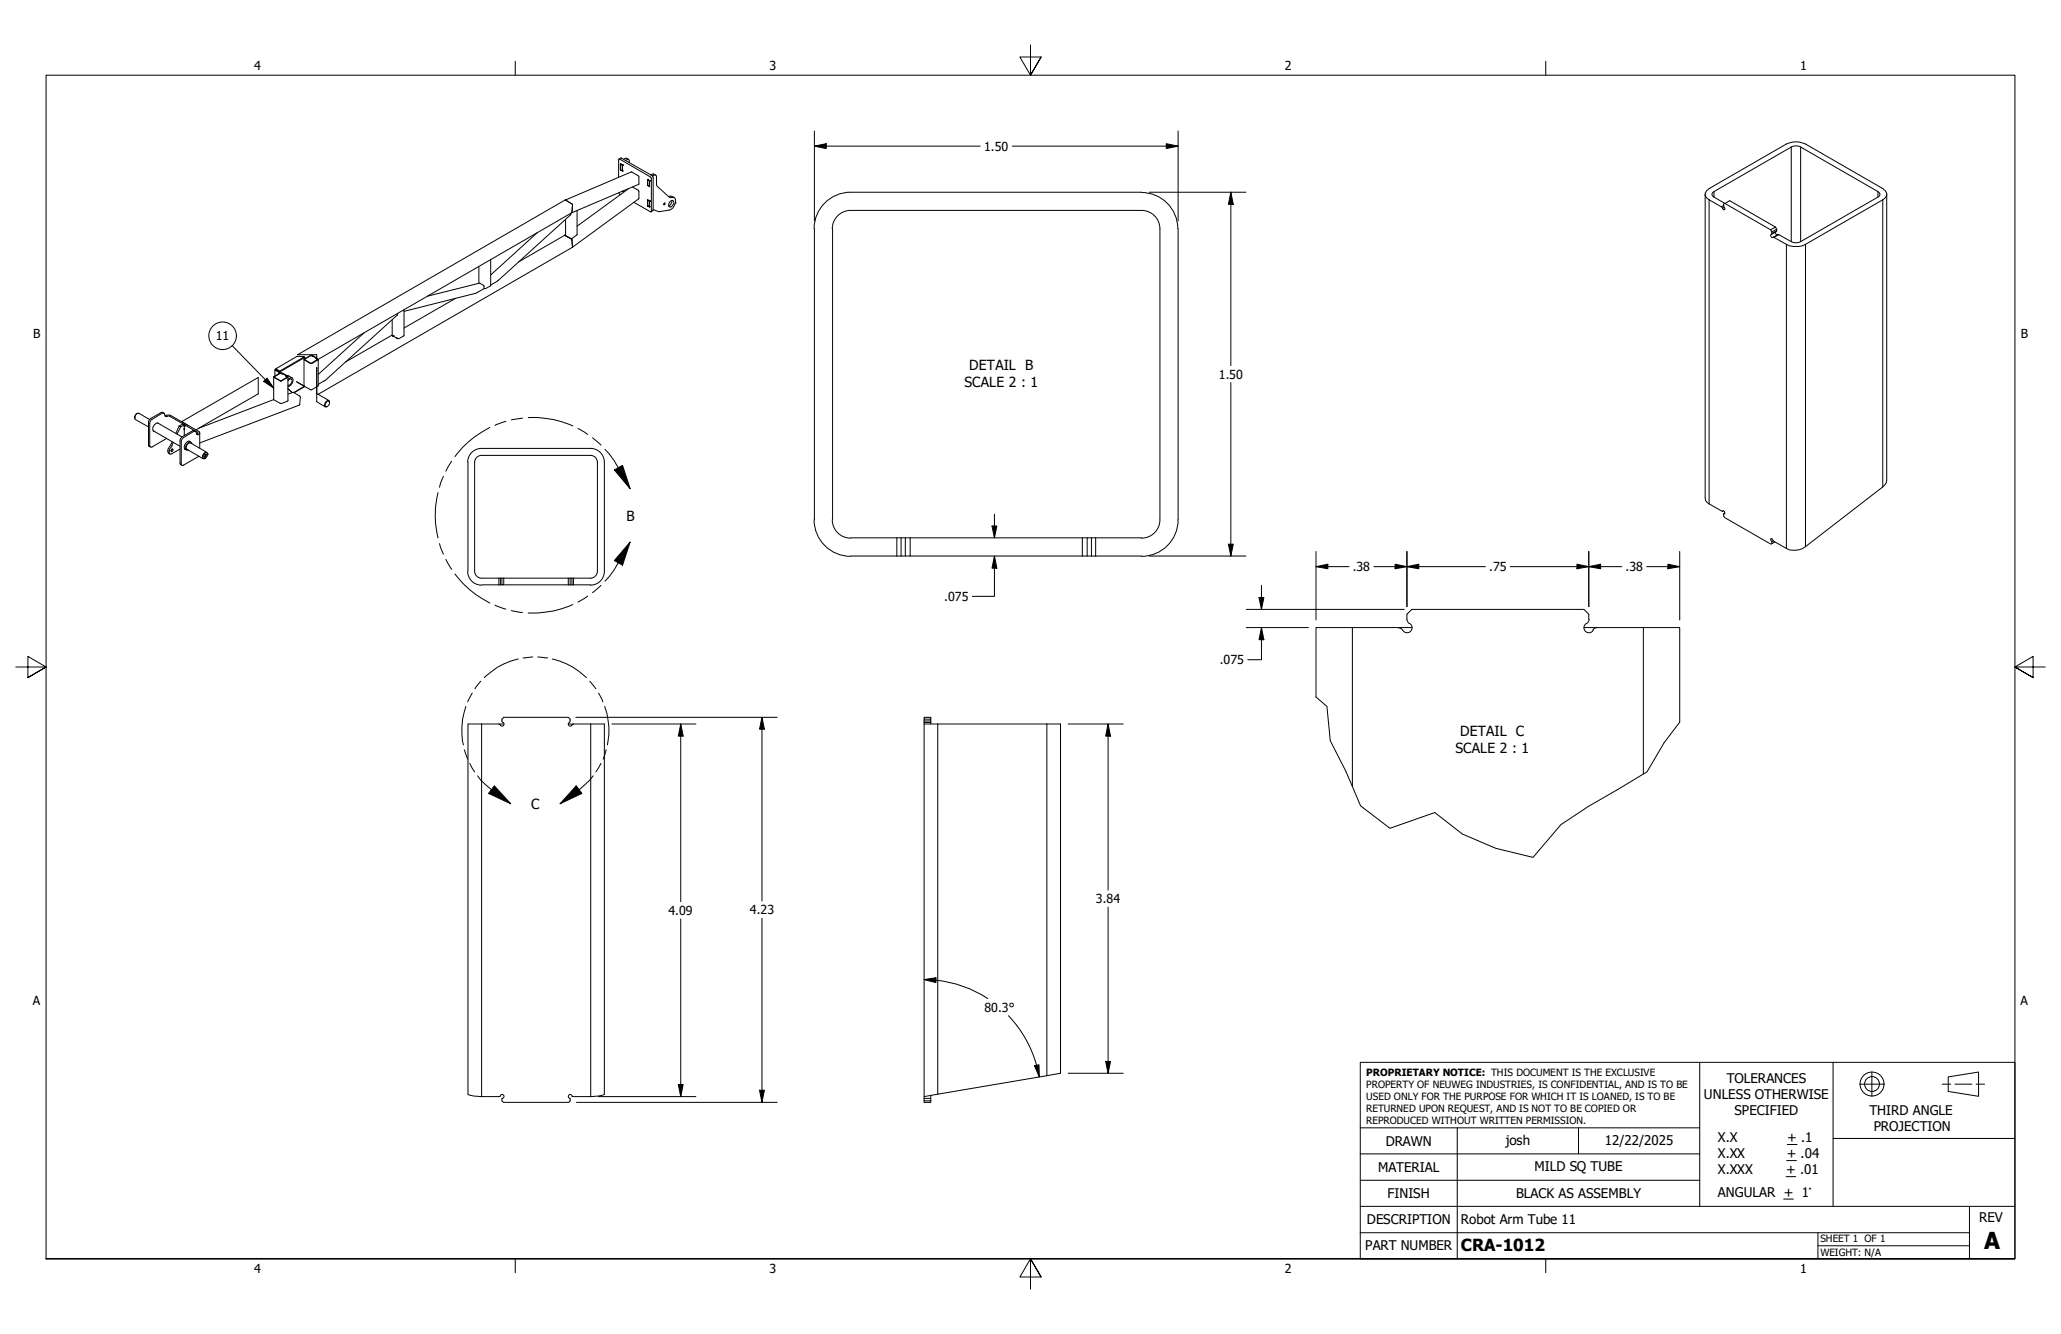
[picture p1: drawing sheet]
<svg xmlns="http://www.w3.org/2000/svg" width="432mm" height="279mm" viewBox="0 0 432 279" stroke-linecap="round" stroke-linejoin="round" font-family="sans-serif">
<!-- layer: Visible (ANSI) -->
<g fill="none" stroke="#000" stroke-width=".21">
<path d="M129.6 37.1l.1-3.8 6.7 3.8 .1 7.2-.2 .1-3.5-2M129.7 33.3l.5-.2 6.6 3.9v7.1l-.4 .3M130 35.5v.1M130 34.4v1.2M130 35.6h.1M130 34.4h.1M130 35.6l.4 .2M130 34.4l.4 .2M130 34.4l.4 .1M130.4 34.5h.1M130.4 35.8h.1M130.4 34.5v.1"/>
<path d="M130.4 34.6v1.2M130.4 34.6h.1M130.7 33.3l.6-.2 .4 .3M131.1 33.6l.2-.1a.3 .3 0 0 1 .4-.1 .3 .3 0 0 1 .1 .3v.3M131.6 39.6l-10.7 7.8M132.5 39.2l1.3 .7v1.8l-13.9 10.1M135.7 37.6h.1M135.6 38.8h.1M135.6 38.8l.1 .1M135.7 37.7l.4 .1zM135.7 38.9l.4 .2M135.7 38.9h.1"/>
<path d="M135.7 38.8l.4 .3M135.7 37.6v1.2M136.1 37.9h.1M136.1 39.1h.1M136.1 37.8h.1M136.1 37.8v.1M136.1 37.8v1.3M136.1 37.9v1.2M136.3 36.6l.5-.2 .6 .3M136.7 36.9l.3-.2a.34 .34 0 0 1 .4 0 .34 .34 0 0 1 .1 .3v1.7l.2 .3 2.6 2.4 .5-.1a.77 .77 0 0 1 .7 1.2l-.5 1-.7 .5-2.4 .3-1.1-.4M100.3 55.8v3.5M102.8 54.4v5.4l-1.1 .7h-.3"/>
<path d="M112.6 48.7l-9.8 8.9M118.3 49.3l1.5 .9 .1 1.6M118.3 49.3l-9.7 5.6M118.4 41.9l13.9-5.9 1.4 .8 .2 .2-.1 1.6-14 6M118.5 49.1l-.2 .2M119.6 44.7v.3l-15.2 13.7-1.6 1M119.9 51.8l-53.3 30.8M120.9 44.1v5l-1.1 .9h-.2l-1.1-.7v-3.3M129.7 40.4l.3 .4M130.4 40.1h.1M135.6 43.1h.1M135.7 43.1h.1"/>
<path d="M135.7 41.9v1.2M135.7 41.9h.1M135.7 41.9l.4 .2M135.7 43.1l.4 .2M136.1 42.2h.1M136.1 43.3h.1M136.1 42.1h.1M136.1 42.1v.1M136.1 42.2v1.1M140.1 41.1h.6l.5 .3M140.3 42.3a.46 .46 0 0 1 .7-.3 .46 .46 0 0 1 0 .8l-.2 .3a.44 .44 0 0 1-.6 .2 .44 .44 0 0 1-.1-.7zM140.8 42l-.3 .8-.4 .3"/>
<path d="M141.5 42.5h.1M170.6 47.9v60.9M174.4 47.9v60.9M178.2 44.1a3.8 3.8 0 0 0-3.8 3.8M178.2 40.3a7.7 7.7 0 0 0-7.6 7.6M178.2 44.1h61M178.2 40.3h61M239.2 44.1a3.8 3.8 0 0 1 3.8 3.8M239.2 40.3a7.6 7.6 0 0 1 7.6 7.6M243 47.9v60.9M246.8 47.9v60.9M357.3 40.7v63.6v.5l.3 .4 3.3 1.9"/>
<path d="M371 48.1l-11.9-6.8-.5-.6 .5-.6 16.2-9.3a2.03 2.03 0 0 1 2 0l16.1 9.3 .5 .6-.5 .6-16.1 9.3a2.03 2.03 0 0 1-2 0l-2.8-1.5-1 .6M371 48.1l.2 .5M371.2 48.6l-.2 .8 .3 .4 .2-.1M372 47.6l-9.6-5.6-1 .6a.56 .56 0 0 0-.1 .8l.1 .3-.1 .2-.7-.6-2.5-1.5a1.23 1.23 0 0 1-.9-1.1 1.23 1.23 0 0 1 .9-1.2l16.2-9.3a4.5 4.5 0 0 1 4 0l16.2 9.3a1.24 1.24 0 0 1 .8 1.2 1.24 1.24 0 0 1-.8 1.1l-16.2 9.4a4.5 4.5 0 0 1-4 0l-2.8-1.5M372 48.6l.1 .5 .3 .1M372 47.6l.2 .4M372 47.6l-1 .5M372.2 48v.5l-1 .6M372.2 48l-1 .6M395.3 40.7l-.1 60.3-.7 1-16.2 12.5a3.8 3.8 0 0 1-4 .4l-2.8-1.6M57.3 78.9v4.8l1.5 .8 1.5-.6v-5M57.6 77.5v1.2"/>
<path d="M57.7 77.5l.7 .5v.2M57.7 77.5h.1l.8 .4-.2 .1M57.7 77.4v.1M57.7 77.3l4.5-2.6h1.6l-5.2 3-.8-.4M57.7 77.4l.1 .1M57.8 77.5h.1M57.8 77.3v.2l.8 .4v-.2M57.8 77.3l-.1 .1M59.1 78.3l-.4-.1-1.2 .8 1.4 .8 1.3-.8-.3-.2M59.1 78.3h.1M59.2 78.2l-.5-.1-1.4 .8v.1l1.6 .8 1.4-.7v-.2l-.2-.2M59.2 78.2l.7 .5"/>
<path d="M59.2 78.2l-.1 .1M59.2 78.2l.8 .4M59.9 78.7h.1M59.9 78.8h.1M59.9 78.7v.1M60 78.7h.1M60 78.7h-.1M60.1 78.7l.5 .1M60.1 78.7l-.2 .1M60.3 79.8l.1-.1a.45 .45 0 0 1 .7-.3 .45 .45 0 0 1 0 .7l-.5 .6h-.3M60.3 79.5l.3-.3a.47 .47 0 0 1 .7 0 .47 .47 0 0 1 0 .7l-.3 .7-.7 .4M60.5 78.7l.7 .4"/>
<path d="M62.2 79.9l.2 .2zM62.4 74.3l56-32.4 1.5 .8-.1 1.9-53.4 30.8v-1.1zM63.7 75.3l.1 5.6M63.8 75.2h.1M63.8 75.2l-.1 .2 1.3 .7h.3l1.3-.9M63.8 74.8l.1 .3M63.8 74.7v.2l-5.2 3v.3M63.8 74.9v.3l1.2-.8h.3l.9 .6M63.9 74.9h-.1M65.5 74.6l.1-.1 .7 .4M65.5 74.6h.1M65.5 74.6l-.4-.1-1.3 .8 1.3 .8 1.4-.8"/>
<path d="M66.2 75h.2zM66.2 75.1h.1M66.2 75.1h.2M66.3 75.1h.1M66.4 75.1h.1M66.4 77.3v-.3v5.3M66.4 77.1v5.2M66.7 75.3v5.5l-.3 .2M76.3 69.7l-9.6 8.7M82.2 66.9v3.3l.2 .2M82.2 70.2l-9.8 5.6M82.4 70.4h.1"/>
<path d="M82.4 70.4l.7 .5M83.1 70.9h.1M83.2 70.9h.1M83.3 65.7l-.1 .3-15 13.6-1.5 .9M84.6 64.8v5.5l-1 .6h-.4M89.5 62l11-2.7 .9 .6v.6l-1.8 1-15 3.7M95.4 62.5l-10.8 6.2M28.2 87.5h.1M28.8 86.6l-.4 .2-.2 .7M31.4 87.9l-2.3-1.3a.89 .89 0 0 0-.7 1.3l2.7 1.5M32.1 90.2l5.6 3.3M33 88.6l5.1 2.9"/>
<path d="M33.2 88.7a.74 .74 0 0 0-1.1 .6l-.1 .7 .3 .4M34.4 86.6l-.6-.2-2.3 1.3-.3 .4-.1 5.3 .4 .2M34.5 87.1l.5-.2h.6l6.1 3.5a.38 .38 0 0 1-.1 .6 .38 .38 0 0 1-.5-.4 .32 .32 0 0 0-.2-.3 .32 .32 0 0 0-.3 .1l-2.3 1.4-.3 .5v4.8a.32 .32 0 0 0 .1 .3 .32 .32 0 0 0 .4 0l3.2-1.8M35.9 94.2l.1-.1a.23 .23 0 0 1 .3 .2 .23 .23 0 0 1-.3 .3l-.2-.1zM36 94.1l-.2 .3M36.1 92.5l-.3 .7a1.45 1.45 0 0 0-.5 1.7l.3 .2M36.3 92.6l-.3 .9a1.31 1.31 0 0 0-.4 1.6l2.1-1.1M37.5 89.2l-.7 1.6M37.5 89.2l.3 .2M37.8 89.4l-.7 1.5M38 88.3l16.1-9.2v3.4l-13.1 7.5M38.1 88.3l1.3 .8"/>
<path d="M38.5 89.9h.1M38.6 89.3h.1M38.6 89.8v.1M38.6 89.2v.1M38.6 89.9h.1M38.6 89.2v-.2l-.8 .4M38.6 89.2h.1M38.6 89.3v.5M38.6 89.9v1.3M38.6 89l-.2-.2-.9 .4M38.7 89.2h.1M38.7 94l.4 .2"/>
<path d="M39.6 92.4l.4 .2M39.8 92.5a.74 .74 0 0 0-1.1 .6l-.1 .8 .3 .3M40.2 93a.5 .5 0 0 0-.5-.4 .5 .5 0 0 0-.5 .3l-.3 .8a.42 .42 0 0 0 .1 .5 .42 .42 0 0 0 .4 0M41 90.4l-.6-.2-2.3 1.3-.3 .4-.1 5.3 .4 .3M41.1 90.9a.27 .27 0 0 0 .3-.1 .27 .27 0 0 0 .1-.2l-5.9-3.4h-.5a.41 .41 0 0 1-.5-.1 .41 .41 0 0 1-.1-.4l-.3-.2-.2 .1-2.3 1.3-.3 .6v4.8a.32 .32 0 0 0 .1 .3 .32 .32 0 0 0 .4 0l3-1.8M41.8 90.7v3.2M42.8 95.2l.1-.1a.27 .27 0 0 1 .4 .2 .27 .27 0 0 1-.2 .3 .22 .22 0 0 1-.3 .1 .22 .22 0 0 1 0-.3zM42.9 94.9l.1-.1a.4 .4 0 0 1 .5 .2 .4 .4 0 0 1-.1 .4l-.1 .3a.45 .45 0 0 1-.7 .3 .45 .45 0 0 1 0-.8zM42.9 95.1a.25 .25 0 0 1 .2 .4 .25 .25 0 0 1-.4 .1M43.3 94.7l-3.4-1.9a.89 .89 0 0 0-.7 1.3l3.3 2M43.5 95.1a.48 .48 0 0 0-.5-.4 .48 .48 0 0 0-.5 .5l-.1 .5a.34 .34 0 0 0 .2 .4 .34 .34 0 0 0 .4-.1M43.5 95.1h.1"/>
<path d="M57.3 83.7l-15.6 6M60.3 82.5l1.2-.3 1.3 .7 .1 .2-.1 1.7-21 8M60.3 81.4l.9 .8M62.4 80.1l1.4 .8v.1l-2.1 1.2M62.4 80.1l1.3 .7M63.8 80.9l1.2 .8h.3l1.1-.7M63.8 80.9l-2.3 1.3M66.4 82.3v1.8l1.7 1.1M66.4 82.4l2.5 1.5M68.5 84.1a.36 .36 0 0 1 .5 0 .36 .36 0 0 1 0 .5l-.1 .2a.41 .41 0 0 1-.6 .4 .41 .41 0 0 1 0-.7zM69 84.3a.38 .38 0 0 0-.3-.4 .38 .38 0 0 0-.4 .3l-.3 .6a.36 .36 0 0 0 .2 .4 .36 .36 0 0 0 .4 0M98 96.8v22.8"/>
<path d="M123.7 95.4a1.43 1.43 0 0 1 1.5 1.4v22.8M123.7 93.9a2.89 2.89 0 0 1 2.9 2.9v22.8M123.8 95.4h-22.9a1.43 1.43 0 0 0-1.5 1.4v22.8M123.8 93.9h-22.9a2.89 2.89 0 0 0-2.9 2.9M98 119.7a2.89 2.89 0 0 0 2.9 2.9M99.4 119.7a1.43 1.43 0 0 0 1.5 1.4h22.9M125.2 119.7a1.43 1.43 0 0 1-1.5 1.4M126.6 119.7a2.89 2.89 0 0 1-2.9 2.9M170.6 108.9a7.7 7.7 0 0 0 7.6 7.6M174.4 108.9a3.8 3.8 0 0 0 3.8 3.8M178.2 112.6h61M178.2 116.5h11.5"/>
<path d="M189.7 112.6v3.9h1v-3.9M190.7 116.5h48.5M226.8 112.6v3.9M227.8 112.6v3.9M243 108.9a3.8 3.8 0 0 1-3.8 3.8M246.8 108.9a7.7 7.7 0 0 1-7.6 7.6M360.9 107.1l.2-.1 .2 .2v.4h-.2M361.1 107l-.2 .1M361.1 107.6v.5l.2 .3 9.7 5.6 .2-.1M361.4 107.4l-.3 .2M371.2 113.4v.5M371.5 113.3l-.1-.3-.4-.2v.4l.2 .2"/>
<path d="M371.5 113.3l-.3 .1M371.9 113.5l-.7 .4M100.9 122.5h4.3M105.2 121.1v1.4h.3v-1.4M105.5 122.5h18.3M119.1 121.1v1.4M119.4 121.1v1.4M294.8 129.7v-1l1-1.1h36.1l1 1.1v1M294.8 129.7l.1 .5 .4 .4M295.3 130.6a1.08 1.08 0 0 1 .1 1.7 1.08 1.08 0 0 1-1.7-.5l-.7-.3M295.8 131.4h-20.1v14.6M331.9 131.4h20v19.9"/>
<path d="M332.4 130.6a1.05 1.05 0 0 0-.2 1.6 1.05 1.05 0 0 0 1.6-.2M332.9 129.7l-.1 .5-.4 .4M334.6 131.4l-.5 .2-.4 .4M104.6 151.7l.3 .2M105.2 151v-.4l.3-.4h13.6l.3 .4v.4M105.2 151l.1 .2a.42 .42 0 0 1 .2 .7 .42 .42 0 0 1-.7 0M105.5 151.6h-7.5v77.6l.6 .2 1.4 .2 4.8 .1M119.1 151.6h7.5v77.6l-.6 .2-1.3 .2-4.9 .1M119.3 151.3a.41 .41 0 0 0-.1 .7 .41 .41 0 0 0 .6-.1M119.4 151l-.1 .3M120.1 151.7l-.3 .2M193.6 151.6h28.6v73.2l-28.6 4.9z"/>
<path d="M193.6 150.6v1M195 150.6v-.4h-1.4v.4h1.4v1M104.8 229.6a.41 .41 0 0 1 .6-.3 .41 .41 0 0 1 0 .7l-.2 .1v.5l.3 .3h13.7l.2-.3v-.5M119.9 229.6a.41 .41 0 0 0-.4-.4 .41 .41 0 0 0-.4 .4 .41 .41 0 0 0 .4 .5M193.6 230.1h1.4v.5h-1.4zM193.6 230.6v.3h1.4v-.3M193.6 229.7v.4M195 229.4v.7"/>
<circle cx="139.2" cy="42.7" r=".17"/>
</g>
<!-- layer: Visible Narrow (ANSI) -->
<g fill="none" stroke="#000" stroke-width=".21">
<path d="M375.3 30.8v19.8M377.3 30.8v19.8M358.1 41.8v63.7M359.1 40.1v1.2M361.1 43.1l-.5 .2M361.3 43.4l-.4 .2M372.2 48.3l-1 .6M372.7 49.1l-1 .6M374.3 51.2v63.7M378.3 51.2v63.3M393.4 40.1v1.2M394.5 41.8v60.2"/>
<path d="M187.9 112.6v3.9M188.8 112.6v3.9M228.7 112.6v3.9M229.6 112.6v3.9M104.5 121.1v1.4M104.8 121.1v1.4M119.8 121.1v1.4M120.1 121.1v1.4M283.3 131.4v33.3M344.3 131.4v30.7M100.9 151.6v78.1M123.8 151.6v78.1"/>
<path d="M193.6 151h1.4M193.6 151.3h1.4M196.5 151.6v77.6M219.3 151.6v73.7"/>
</g>
<!-- layer: Break Line (ANSI) -->
<path d="M275.7 146l2.3 2 .7 7.1 3.2 6.4 3.2 7.3 6.1 4.7 9.4-3.3 5.8 4.5 7 3 7.8 1.9 5.8-6.9 5.9-3.9 12.2-7.1 3.6-6.2 3.2-4.2" fill="none" stroke="#000" stroke-width=".21"/>
<!-- layer: Detail Boundary (ANSI) -->
<g fill="none" stroke="#000" stroke-width=".21">
<path d="M92.9 99.8l-.8 2.2M94.6 96.6l-1.2 2.1M102.6 89.5l-.1 .1a20.3 20.3 0 0 0-7.2 6M106 88.3l-2.3 .8M109.5 87.6l-2.4 .3M110.7 87.5a20.3 20.3 0 0 1 9.3 1.7M121.1 89.7l2 1.3M124.1 91.7l1.8 1.5M126.7 94.1l2 2.4 3.3 5.9M128.7 98.4l1.7-.9 1.6 4.9zM91.8 103.2a19.9 19.9 0 0 0 0 9.4M92.1 113.9l.8 2.2"/>
<path d="M93.4 117.2l1.2 2.1M132 113.5l-1.6 4.9-1.7-1zM132 113.5l-3.3 5.9-2 2.3M95.3 120.2a20.3 20.3 0 0 0 7.3 6.1M103.7 126.7l2.3 .9M107.1 127.9l2.4 .4M108.6 138a14.1 14.1 0 0 0-7.1 3.9M111.6 137.6l-2 .2M112.6 137.6l2.1 .2M115.7 138a14.6 14.6 0 0 1 7.2 3.9M120 126.6a20.1 20.1 0 0 1-9.3 1.8M123.1 124.8l-2 1.3"/>
<path d="M125.9 122.6l-1.8 1.5M97.3 157l.7 2M97.6 148a15 15 0 0 0-.5 8M98.4 159.9l1 1.8M98.9 145.2l-.9 1.8M100.7 142.7l-1.2 1.6M123.6 142.7l1.2 1.6M125.4 145.2l.9 1.8M125.9 159.9l-1.1 1.8M126.7 148a14.3 14.3 0 0 1 .6 8M127 157l-.6 2M100.1 162.5a23.9 23.9 0 0 0 6.9 5.8"/>
<path d="M103.6 164.6l3.4 3.7-4.6-2.1zM120.7 164.6l1.2 1.6-4.6 2.1zM124.3 162.5a27.3 27.3 0 0 1-7 5.8"/>
</g>
<path d="M128.7 98.4l1.7-.9 1.6 4.9zM132 113.5l-1.6 4.9-1.7-1zM103.6 164.6l3.4 3.7-4.6-2.1zM120.7 164.6l1.2 1.6-4.6 2.1z" fill="#000"/>
<!-- layer: Border (ANSI) -->
<path d="M107.9 12.8v2.9M215.9 9.4v6.3l-2.2-3.8h4.4l-2.2 3.8 2.2-3.8M323.8 12.8v2.9M3.3 139.7h6.4l-3.9-2.2v4.4l3.9-2.2-3.9 2.2M428.5 139.7h-6.4l3.9-2.2v4.4l-3.9-2.2 3.9 2.2M9.7 263.7v-248h412.4v248h-412.4h412.4M107.9 263.7v2.9M218.1 267.5l-2.2-3.8 2.2 3.8h-4.4l2.2-3.8v6.3M323.8 263.7v2.9" fill="none" stroke="#000" stroke-width=".21"/>
<!-- layer: Title (ANSI) -->
<g fill="none" stroke="#000" stroke-width=".21">
<path d="M285 222.5h137.1v41.2h-137.1zM285 236.2h71.1M305.3 236.2v27.5M330.7 236.2v5.5M356.1 222.5v30.2M374.5 239.7h2M384 222.5v15.9M389.6 227.1h5.1M392.2 224.5v5.1M406.9 227.1h1.8M408.2 225.6l6.3-1.1v5.1l-6.3-1zM409.6 227.1h3.5"/>
<path d="M414 227.1h1.8M422.1 238.4h-38.1v14.3M285 258.2h127.6M285 252.7h137.1M285 247.2h71.1M285 241.7h71.1M373.7 251.1h2M374.2 246.4h2M374.3 243.1h2.1M380.9 258.2v5.5M412.6 252.7v11M380.9 260.9h31.7"/>
<circle cx="392.2" cy="227" r="2.51"/>
<circle cx="392.2" cy="227" r="1.56"/>
</g>
<!-- layer: Symbol (ANSI) -->
<g fill="none" stroke="#000" stroke-width=".21">
<path d="M48.6 72.4l8.7 8.9M55.2 79.9l.7-.7 1.4 2.1z"/>
<circle cx="46.6" cy="70.3" r="2.89"/>
</g>
<path d="M55.2 79.9l.7-.7 1.4 2.1z" fill="#000"/>
<!-- layer: Dimension (ANSI) -->
<g fill="none" stroke="#000" stroke-width=".21">
<path d="M170.6 30.6l2.5-.5v1zM170.6 30.6h34.8M170.6 27.4v18.9M212.1 30.6h34.7M244.3 30.1l2.5 .5-2.5 .5zM246.8 27.4v18.9M240.8 40.3h20.2M257.9 40.3l.5 2.5h-1zM257.9 40.3v36.3M257.9 80.1v36.4M207.8 110.2h1.1l-.6 2.4zM208.3 116.5l.6 2.5h-1.1z"/>
<path d="M208.3 116.5v8.4h-4.6M208.3 107.7v4.9M240.8 116.5h20.2M257.4 114h1l-.5 2.5zM275.7 118.7l2.5-.5v.9zM275.7 118.7h6.9M275.7 115.5v14.4M287.8 118.7h23.4M292.3 118.2l2.5 .5-2.5 .4zM294.8 118.7l2.4-.5v.9zM294.8 115.5v11.6M316.4 118.7h23.4"/>
<path d="M330.4 118.2l2.5 .5-2.5 .4zM332.9 118.7l2.4-.5v.9zM332.9 115.5v11.6M345 118.7h6.9M349.4 118.2l2.5 .5-2.5 .4zM351.9 115.5v14.4M261.1 131.4h13M261.1 127.6h33.1M263.8 125.2h1l-.5 2.4zM264.3 131.4l.5 2.6h-1zM264.3 131.4v6.8h-2.9M264.3 122.6v5"/>
<path d="M120.6 150.2h42.2M128.2 151.6h17.6M142.6 151.6l.5 2.6h-1zM142.6 151.6v37.2M159.6 150.2l.5 2.5h-1zM159.6 150.2v38.5M223.8 151.6h11.5M232.2 151.6l.5 2.6h-1.1zM232.2 151.6v34.8M142.6 192.5v37.2M159.6 192.3v38.6M232.2 190v34.8"/>
<path d="M193.6 205.2l2.5-.4v1zM193.6 205.2l2.5 .1M196.1 205.3a24.5 24.5 0 0 1 10.9 3.8M211.3 212.7a24.8 24.8 0 0 1 6.4 12.9M120.8 230.9h42M125.3 229.7h20.5M142.1 227.1h1l-.5 2.6zM159.1 228.3h1l-.5 2.6zM216.7 223.2l1-.2v2.6zM223.8 224.8h11.5M231.6 222.3h1.1l-.5 2.5z"/>
</g>
<g fill="#000">
<path d="M170.6 30.6l2.5-.5v1zM244.3 30.1l2.5 .5-2.5 .5zM257.9 40.3l.5 2.5h-1zM207.8 110.2h1.1l-.6 2.4zM208.3 116.5l.6 2.5h-1.1zM257.4 114h1l-.5 2.5zM275.7 118.7l2.5-.5v.9zM292.3 118.2l2.5 .5-2.5 .4zM294.8 118.7l2.4-.5v.9zM330.4 118.2l2.5 .5-2.5 .4zM332.9 118.7l2.4-.5v.9zM349.4 118.2l2.5 .5-2.5 .4z"/>
<path d="M263.8 125.2h1l-.5 2.4zM264.3 131.4l.5 2.6h-1zM142.6 151.6l.5 2.6h-1zM159.6 150.2l.5 2.5h-1zM232.2 151.6l.5 2.6h-1.1zM193.6 205.2l2.5-.4v1zM142.1 227.1h1l-.5 2.6zM159.1 228.3h1l-.5 2.6zM216.7 223.2l1-.2v2.6zM231.6 222.3h1.1l-.5 2.5z"/>
</g>
<text font-size="4.9" x="415.7" y="261.6">A</text>
<text font-size="3.5" x="306.1" y="262">CRA-1012</text>
<g font-size="2.9">
<text x="203.1" y="77.6">DETAIL B</text>
<text x="202.1" y="81.2">SCALE 2 : 1</text>
<text x="131.3" y="109">B</text>
<text x="305.9" y="154.2">DETAIL C</text>
<text x="304.9" y="157.7">SCALE 2 : 1</text>
<text x="111.3" y="169.5">C</text>
</g>
<g font-size="2.8">
<text x="361.8" y="226.9">TOLERANCES</text>
<text x="357" y="230.3">UNLESS OTHERWISE</text>
<text x="363.4" y="233.6">SPECIFIED</text>
<text x="391.7" y="233.5">THIRD ANGLE</text>
<text x="290.3" y="240">DRAWN</text>
<text x="315.5" y="239.7">josh</text>
<text x="336.2" y="239.8">12/22/2025</text>
<text x="359.9" y="239.3">X.X</text>
<text x="374.5" y="239.3">+ .1</text>
<text x="392.6" y="236.8">PROJECTION</text>
<text x="288.7" y="245.5">MATERIAL</text>
<text x="321.5" y="245.2">MILD SQ TUBE</text>
<text x="359.9" y="242.6">X.XX</text>
<text x="359.9" y="245.9">X.XXX</text>
<text x="374.2" y="245.9">+ .01</text>
<text x="374.3" y="242.6">+ .04</text>
<text x="290.7" y="251">FINISH</text>
<text x="317.6" y="251">BLACK AS ASSEMBLY</text>
<text x="359.9" y="250.7">ANGULAR + 1°</text>
<text x="286.4" y="256.4">DESCRIPTION</text>
<text x="306.1" y="256.3">Robot Arm Tube 11</text>
<text x="414.7" y="256">REV</text>
<text x="286" y="261.9">PART NUMBER</text>
</g>
<g font-size="2.6">
<text x="53.3" y="14.7">4</text>
<text x="161.2" y="14.7">3</text>
<text x="269.2" y="14.7">2</text>
<text x="377.1" y="14.7">1</text>
<text x="206.2" y="31.6">1.50</text>
<text x="6.9" y="70.8">B</text>
<text x="45.2" y="71.3">11</text>
<text x="423.4" y="70.8">B</text>
<text x="255.3" y="79.3">1.50</text>
<text x="283.4" y="119.6">.38</text>
<text x="312" y="119.6">.75</text>
<text x="340.6" y="119.6">.38</text>
<text x="197.8" y="125.9">.075</text>
<text x="255.6" y="139.1">.075</text>
<text x="140.1" y="191.6">4.09</text>
<text x="157.1" y="191.5">4.23</text>
<text x="229.6" y="189.2">3.84</text>
<text x="6.9" y="210.5">A</text>
<text x="206.2" y="211.9">80.3°</text>
<text x="423.3" y="210.5">A</text>
<text x="53.3" y="266.6">4</text>
<text x="161.2" y="266.6">3</text>
<text x="269.2" y="266.6">2</text>
<text x="377.1" y="266.6">1</text>
</g>
<g font-size="2.1">
<text x="286.3" y="225.4">PROPRIETARY NOTICE: THIS DOCUMENT IS THE EXCLUSIVE</text>
<text x="286.3" y="227.8">PROPERTY OF NEUWEG INDUSTRIES, IS CONFIDENTIAL, AND IS TO BE</text>
<text x="286.3" y="230.4">USED ONLY FOR THE PURPOSE FOR WHICH IT IS LOANED, IS TO BE</text>
<text x="286.3" y="232.9">RETURNED UPON REQUEST, AND IS NOT TO BE COPIED OR</text>
<text x="286.3" y="235.4">REPRODUCED WITHOUT WRITTEN PERMISSION.</text>
<text x="381.4" y="260.2">SHEET 1 OF 1</text>
<text x="381.4" y="263">WEIGHT: N/A</text>
</g>
</svg>
